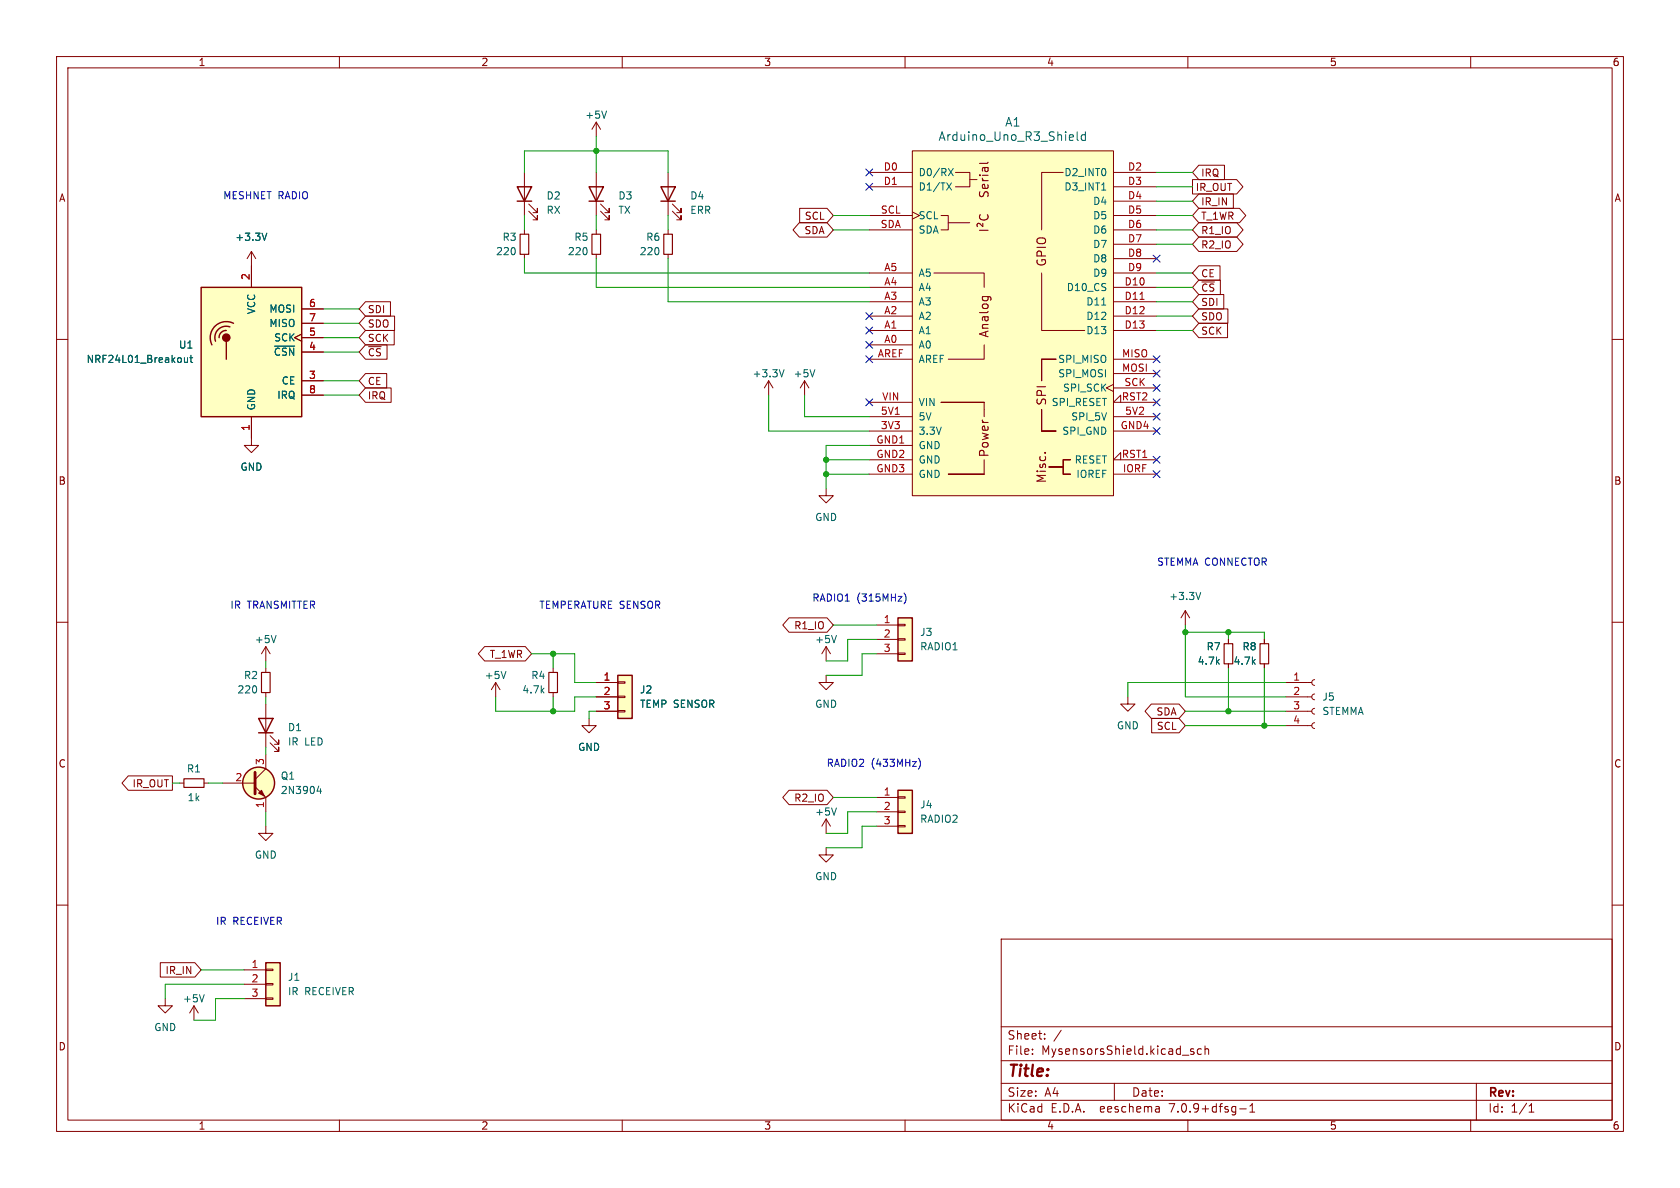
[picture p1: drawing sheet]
<svg xmlns="http://www.w3.org/2000/svg" width="297mm" height="210mm" viewBox="0 0 297 210" stroke-linecap="round" stroke-linejoin="round" font-family="sans-serif">
<g fill="none" stroke="#840000" stroke-width=".18">
<path d="M10 10h277v190h-277zM12 12h273v186h-273zM60 10v2M110 10v2M160 10v2M210 10v2M260 10v2M92.7 30.5v7.6M93.5 37.3l1.5 1.6v-.8v.8h-.8M93.5 36.1l1.5 1.5v-.8v.8h-.8M105.4 21.6l-.8 1.3M105.4 21.6v2.5"/>
<path d="M105.4 30.5v7.6M105.4 21.6l.8 1.3M106.2 37.3l1.5 1.6v-.8v.8h-.8M106.2 36.1l1.5 1.5v-.8v.8h-.8M118.1 30.5v7.6M118.9 37.3l1.5 1.6v-.8v.8h-.8M118.9 36.1l1.5 1.5v-.8v.8h-.8M141.3 39.4h4.9l1.1 1.2-1.1 1.3h-4.9l-1.1-1.3zM141.4 36.8h4.8l1.1 1.3-1.1 1.3h-4.8zM153.7 30.5h7.6M153.7 33h7.6M153.7 38.1h7.6"/>
<path d="M161.3 26.7h35.5v60.9h-35.5zM161.3 37.5l1.3 .6-1.3 .6M166.4 38.1h1.2v2.5h-1.2M167.6 39.4h3.8M168.9 30.5h2.5v2.5h-2.5M171.4 31.8h1.3M188 30.5h-3.9v10.1M196.8 30.5h7.7M196.8 33h7.7M196.8 35.6h7.7M196.8 38.1h7.7M210.8 31.7h7.8l1.1 1.3-1.1 1.3h-7.8z"/>
<path d="M211.9 39.4h6.7l1.2 1.2-1.2 1.3h-6.7l-1.1-1.3zM211.9 36.8h7.2l1.1 1.3-1.1 1.3h-7.2l-1.1-1.3zM211.9 34.3h6.1v2.5h-6.1l-1.1-1.2zM211.9 29.2h4.6v2.6h-4.6l-1.1-1.3zM10 60h2M44.4 44.5l-.7 1.2M44.4 44.5v6.3M44.4 44.5l.8 1.2M53.3 59.1l-1.2 .6 1.2 .6M53.3 59.7h3.8M53.3 54.6h3.8M53.3 57.2h3.8"/>
<path d="M64.6 55.9h5.2v2.5h-5.2l-1.1-1.2zM64.6 58.4h5.1v2.6h-5.1l-1.1-1.3zM64.6 53.3h4.4v2.6h-4.4l-1.1-1.3zM92.7 40.6v.8M92.7 45v.7M105.4 40.6v.8M105.4 45v.7M118.1 40.6v.8M118.1 45v.7M153.7 58.4h7.6M153.7 55.9h7.6M153.7 53.3h7.6"/>
<path d="M153.7 50.8h7.6M153.7 48.3h7.6M153.7 40.6h7.6M165.1 48.3h8.9v2.5M184.1 48.3v10.1h7.7M196.8 58.4h7.7M196.8 55.9h7.7M196.8 53.3h7.7M196.8 50.8h7.7M196.8 48.3h7.7M196.8 40.6h7.7M196.8 43.2h7.7"/>
<path d="M196.8 45.7h7.7M211.9 41.9h6.7l1.2 1.3-1.2 1.3h-6.7l-1.1-1.3zM211.9 47h3.8v2.5h-3.8l-1.1-1.2zM211.9 57.1h5.1v2.6h-5.1l-1.1-1.3zM211.9 49.5h3.8v2.6h-3.8l-1.1-1.3zM211.9 52.1h4.4v2.5h-4.4l-1.1-1.3zM211.9 54.6h5.2v2.6h-5.2l-1.1-1.3zM285 60h2M44.4 73.7v5h1.3l-1.3 1.3-1.2-1.3h1.2M53.3 67.3h3.8M53.3 62.2h3.8M53.3 69.9h3.8"/>
<path d="M64.6 61h3.8v2.5h-3.8l-1.1-1.3zM64.6 66h3.8v2.6h-3.8l-1.1-1.3zM64.6 68.6h4.6v2.5h-4.6l-1.1-1.2zM135.9 67.3l-.8 1.3M135.9 67.3v2.6M135.9 67.3l.8 1.3M142.2 67.3l-.7 1.3M142.2 67.3v2.6M142.2 67.3l.8 1.3M153.7 76.2h7.6M153.7 73.7h7.6M153.7 61h7.6"/>
<path d="M153.7 63.5h7.6M153.7 78.7h7.6M153.7 71.1h7.6M166.4 71.1h7.6zM174 61v2.5h-6.4M174 71.1v2.6M184.1 72.4v3.8zM184.1 76.2h2.6zM184.1 63.5v3.8zM184.1 63.5h2.6zM196.8 67.9l-1.2 .7 1.2 .6M196.8 76.2h7.7"/>
<path d="M196.8 73.7h7.7M196.8 63.5h7.7M196.8 66h7.7M196.8 68.6h7.7M198.1 71.1v-1.2l-1.3 1.2h7.7M146 86.4v1.2h1.3l-1.3 1.3-1.2-1.3h1.2M153.7 81.3h7.6M153.7 83.8h7.6M167.6 83.8h6.4zM174 81.3v2.5M185.4 82.6h2.6zM188 81.3v2.5z"/>
<path d="M188 83.8h1.2zM188 81.3h1.2zM196.8 83.8h7.7M198.1 81.3v-1.3l-1.3 1.3h7.7M10 110h2M47 114.3v2.5M47 118.1v.8M47 114.3l-.8 1.3M47 114.3l.8 1.3M85.7 114.3h7.2l1.1 1.3-1.1 1.2h-7.2l-1.1-1.2zM97.8 118.1v.8M139.5 109.2h6.7l1.1 1.3-1.1 1.3h-6.7l-1.1-1.3z"/>
<path d="M146 119.4v1.3h1.3l-1.3 1.2-1.2-1.2h1.2M146 114.3l-.7 1.3M146 114.3v2.5M146 114.3l.8 1.3M154.9 110.5h3.8M154.9 113h3.8M154.9 115.6h3.8M158.7 115.4h1.3v.3h-1.3zM158.7 112.9h1.3v.3h-1.3zM158.7 110.4h1.3v.2h-1.3zM209.5 108l-.7 1.2M209.5 108v2.5"/>
<path d="M209.5 108l.8 1.2M217.2 113v.8M217.2 117.3v.8M223.5 113v.8M223.5 117.3v.8M285 110h2M22.7 137.2h7.8v2.5h-7.8l-1.1-1.3zM31.7 138.4h.8M36.1 138.4h.7M39.4 138.4h5.7M45.1 139.1l1.9 1.9v2.5M47 122.4v.8"/>
<path d="M47 124.5v7.6M47 133.4v2.5l-1.9 1.9M47.8 131.3l1.5 1.5v-.7v.7h-.8M47.8 130l1.5 1.6v-.8v.8h-.8M87.6 120.7l-.7 1.2M87.6 120.7v2.5M87.6 120.7l.8 1.2M97.8 122.4v.8M104.1 127v1.3h1.3l-1.3 1.2-1.2-1.2h1.2M105.4 125.7h3.8M105.4 123.2h3.8M105.4 120.7h3.8"/>
<path d="M109.2 125.6h1.3v.3h-1.3zM109.2 123.1h1.3v.2h-1.3zM109.2 120.5h1.3v.3h-1.3zM139.5 139.7h6.7l1.1 1.3-1.1 1.2h-6.7l-1.1-1.2zM199.4 123.2v1.3h1.3l-1.3 1.2-1.3-1.2h1.3M203.5 124.5h4.9l1.1 1.2-1.1 1.3h-4.9l-1.1-1.3zM203.6 127h4.8l1.1 1.3-1.1 1.2h-4.8zM227.3 128.3h4.6M227.3 125.7h4.6M227.3 123.2h4.6M227.3 120.7h4.6M232.4 127.8l-.3 .1-.2 .4 .1 .3 .4 .2"/>
<path d="M232.4 125.2l-.3 .2-.2 .3 .1 .4 .4 .1M232.4 122.7l-.3 .1-.2 .4 .1 .3 .4 .2M232.4 120.1l-.3 .2-.2 .3 .1 .4 .4 .2M10 160h2M47 146.1v1.2h1.3l-1.3 1.3-1.3-1.3h1.3M146 149.9v1.2h1.3l-1.3 1.3-1.2-1.3h1.2M146 144.8v2.5M146 144.8l-.7 1.3M146 144.8l.8 1.3M154.9 141h3.8M154.9 143.5h3.8M154.9 146.1h3.8"/>
<path d="M158.7 145.9h1.3v.3h-1.3zM158.7 143.4h1.3v.2h-1.3zM158.7 140.8h1.3v.3h-1.3zM285 160h2M28.3 170.2h6.1l1.2 1.3-1.2 1.2h-6.1zM29.2 176.5v1.3h1.3l-1.3 1.3-1.3-1.3h1.3M34.3 177.8l-.8 1.3M34.3 177.8v2.5M34.3 177.8l.8 1.3M43.2 171.5h3.8M43.2 174h3.8M43.2 176.5h3.8"/>
<path d="M47 176.4h1.3v.3h-1.3zM47 173.9h1.3v.2h-1.3zM47 171.3h1.3v.3h-1.3zM177 166h108v32h-108zM60 198v2M110 198v2M160 198v2M177 194.5h108M177 191.5h108M177 187.5h108M177 181.5h108M182.5 186.3v.1"/>
<path d="M182.5 185.5v.1M184.7 183.6v.1M184.7 182.8v.1M187.6 182.1l-1.3 2M197 191.5v3M204.9 195.7l.1 .9M205 196.5l-.2 .1M205 196h-.2M210 198v2M211 185.5l-.3-.1-.2 .2v.2l.5 .2v.3h-.5M212.4 185.5l-.4-.1-.3 .3v.4l.1 .2h.6M213 185.5l.2-.1 .4 .1 .1 .9"/>
<path d="M213 184.9v1.5M219.2 196h1.1M221 196.6h.8M221 195.5l.4-.4v1.5M260 198v2M261 191.5v6.5M270.3 196.6h.9M270.3 195.5l.4-.4v1.5"/>
</g>
<g fill="none" stroke="#006464" stroke-width=".18">
<path d="M107.2 19.6l-.4 1.3M167.4 32.3l.8 1.3M167.7 29.8l.8 1.3M168.2 32.3l-.8 1.3M168.5 29.8l-.8 1.3M190.4 23.3v1.3l.2 .2M191.9 23.3v1.5M191.9 23.9l-.5-.1-.2 .3v.4l.1 .3h.6M194.8 33.6h.7M47.2 41.2l-.5 1.3M194.8 53.9h.7M32.6 63.2l.1 .8 .3 .1 .2-.1"/>
<path d="M33.2 63.2v.9M33.6 63.2h.5M33.8 62.8v1.1l.3 .2M48.5 61.2h3.6M138.6 65.3l-.4 1.3M144.1 65.3l-.5 1.3M48.8 112.3l-.4 1.3M89.4 118.7l-.4 1.3M147.9 112.3l-.5 1.3M212.3 104.7l-.5 1.3M56.4 138.9l-.3 1h.7M56.7 139.4v.9"/>
<path d="M147.9 142.8l-.5 1.3M36.1 175.8l-.4 1.3"/>
</g>
<g fill="#ffffc2" stroke="#ffffc2" stroke-width=".18">
<path d="M161.3 26.7h35.5v60.9h-35.5z"/>
<path d="M47 170.2h2.5v7.6h-2.5z"/>
<path d="M158.7 139.7h2.6v7.6h-2.6z"/>
<path d="M35.6 50.8h17.7v22.9h-17.7z"/>
<path d="M158.7 109.2h2.6v7.6h-2.6z"/>
<path d="M109.2 119.4h2.6v7.6h-2.6z"/>
<circle cx="45.7" cy="138.4" r="2.82"/>
</g>
<g fill="none" stroke="#840000" stroke-width=".19">
<path d="M173.2 31h.1M173.2 33.9v.6l.1 .2h.4l.3-.7 .4-.1 .3 .3-.1 .6M173.3 38a.61 .61 0 0 0 0 .7 .61 .61 0 0 0 .7 .2 .57 .57 0 0 0 .6-.3 .57 .57 0 0 0-.1-.6M173.7 31.5v.3l.3 .1M173.7 31.9h1M173.7 31h1M173.7 39.5v.6l-.5-.5a.31 .31 0 0 0-.5 .1l.1 .4M174 29.6l.1 .5a.3 .3 0 0 0 .3 .2 .3 .3 0 0 0 .3-.2l-.1-.5M174.6 32.7l.1 .4-.2 .2-.8-.1v-.5l.3-.1 .2 .7M174.7 29.6l-1 .1v.6M174.7 28.7l-.2 .2h-1.3M173.2 40.7h1.5"/>
<path d="M173.7 52.4h1.2l.3 .3M173.7 52.4v.5M174.6 52.4l.1 .5M184.7 80h.1"/>
</g>
<path d="M201.5 52.9h.8" fill="none" stroke="#a90000" stroke-width=".18"/>
<path d="M91.9 41.4h1.6v3.6h-1.6zM104.6 41.4h1.6v3.6h-1.6zM117.3 41.4h1.6v3.6h-1.6zM46.2 118.9h1.6v3.5h-1.6zM97 118.9h1.6v3.5h-1.6zM216.4 113.8h1.5v3.5h-1.5zM222.8 113.8h1.5v3.5h-1.5zM32.5 137.7h3.6v1.5h-3.6z" fill="none" stroke="#840000" stroke-width=".2"/>
<g fill="none" stroke="#840000" stroke-width=".25">
<path d="M91.4 33h2.6l-1.3 2.6zM91.4 35.6h2.6M104.1 33h2.6l-1.3 2.6zM104.1 35.6h2.6M116.8 33h2.6l-1.3 2.6zM116.8 35.6h2.6M35.6 50.8h17.7v22.9h-17.7zM40 58.4a1.23 1.23 0 0 0-1.3 1.3M40.6 57.8a1.99 1.99 0 0 0-2 .5 1.99 1.99 0 0 0-.5 2M41.3 57.2a2.84 2.84 0 0 0-3.3 .5 2.84 2.84 0 0 0-.5 3.3M40 60.3v3.2M109.2 119.4h2.6v7.6h-2.6z"/>
<path d="M158.7 109.2h2.6v7.6h-2.6zM45.7 127h2.6l-1.3 2.5zM45.7 129.5h2.6M158.7 139.7h2.6v7.6h-2.6zM47 170.2h2.5v7.6h-2.5z"/>
<circle cx="45.7" cy="138.4" r="2.82"/>
</g>
<path d="M45.1 136.5v3.8" fill="none" stroke="#840000" stroke-width=".51"/>
<path d="M45.7 140.2l.5-.5 .5 1z" fill="#840000" stroke="#840000" stroke-width=".18"/>
<circle cx="40" cy="59.7" r=".63" fill="#840000" stroke="#840000" stroke-width=".25"/>
<path d="M159.8 104.8a1.46 1.46 0 0 1 0 2M162.4 134a1.46 1.46 0 0 1 0 2" fill="none" stroke="#0000c2" stroke-width=".18"/>
<g fill="none" stroke="#009600" stroke-width=".18">
<path d="M92.7 30.5v-3.8h25.4v3.8M92.7 38.1v2.5M105.4 24.1v6.4M105.4 38.1v2.5M118.1 38.1v2.5M147.3 38.1h6.4M204.5 35.6h6.3M204.5 30.5h6.3M204.5 33h6.3M204.5 38.1h6.3M57.1 59.7h6.4M57.1 57.2h6.4"/>
<path d="M57.1 54.6h6.4M92.7 45.7v2.6h61M105.4 45.7v5.1h48.3M118.1 45.7v7.6h35.6M147.3 40.6h6.4M204.5 50.8h6.3M204.5 55.9h6.3M204.5 53.3h6.3M204.5 43.2h6.3M204.5 48.3h6.3M204.5 40.6h6.3M204.5 58.4h6.3"/>
<path d="M57.1 62.2h6.4M57.1 67.3h6.4M57.1 69.9h6.4M135.9 69.9v6.3h17.8M142.2 69.9v3.8h11.5M153.7 78.7h-7.7v7.7M146 81.3h7.7M146 83.8h7.7M47 116.8v1.3M94 115.6h7.6v5.1h3.8M97.8 115.6v2.5M147.3 110.5h7.6"/>
<path d="M154.9 115.6h-2.5v3.8h-6.4M154.9 113h-5v3.8h-3.9M209.5 111.8h14v1.2M209.5 110.5v12.7h17.8M217.2 111.8v1.2M217.2 118.1v7.6M223.5 118.1v10.2M30.5 138.4h1.2M36.8 138.4h2.6M47 123.2v1.3M47 132.1v1.3M87.6 123.2v2.5h14v-2.5h3.8"/>
<path d="M97.8 123.2v2.5M105.4 125.7h-1.3v1.3M209.5 128.3h17.8M209.5 125.7h17.8M227.3 120.7h-27.9v2.5M47 143.5v2.6M147.3 141h7.6M154.9 143.5h-5v3.8h-3.9M154.9 146.1h-2.5v3.8h-6.4M35.6 171.5h7.6M43.2 176.5h-5.1v3.8h-3.8M43.2 174h-14v2.5"/>
</g>
<g fill="none" stroke="#000084" stroke-width=".18">
<path d="M153.1 32.4l1.2 1.2M153.1 29.9l1.2 1.2M154.3 32.4l-1.2 1.2M154.3 29.9l-1.2 1.2M153.1 55.3l1.2 1.2M153.1 57.8l1.2 1.2M154.3 55.3l-1.2 1.2M154.3 57.8l-1.2 1.2M203.9 45.1l1.2 1.2M205.1 45.1l-1.2 1.2M153.1 70.5l1.2 1.2M153.1 62.9l1.2 1.2"/>
<path d="M153.1 60.4l1.2 1.2M154.3 70.5l-1.2 1.2M154.3 62.9l-1.2 1.2M154.3 60.4l-1.2 1.2M203.9 62.9l1.2 1.2M203.9 65.4l1.2 1.2M203.9 68l1.2 1.2M203.9 75.6l1.2 1.2M203.9 70.5l1.2 1.2M203.9 73.1l1.2 1.2M205.1 62.9l-1.2 1.2M205.1 65.4l-1.2 1.2"/>
<path d="M205.1 68l-1.2 1.2M205.1 75.6l-1.2 1.2M205.1 70.5l-1.2 1.2M205.1 73.1l-1.2 1.2M203.9 80.7l1.2 1.2M203.9 83.2l1.2 1.2M205.1 80.7l-1.2 1.2M205.1 83.2l-1.2 1.2"/>
</g>
<g fill="#009600" stroke="#009600" stroke-width=".18">
<circle cx="223.5" cy="128.3" r=".46"/>
<circle cx="217.2" cy="125.7" r=".46"/>
<circle cx="209.5" cy="111.8" r=".46"/>
<circle cx="217.2" cy="111.8" r=".46"/>
<circle cx="146" cy="83.8" r=".46"/>
<circle cx="146" cy="81.3" r=".46"/>
<circle cx="105.4" cy="26.7" r=".46"/>
<circle cx="97.8" cy="125.7" r=".46"/>
<circle cx="97.8" cy="115.6" r=".46"/>
</g>
<text font-size="2.8" fill="#840000" x="178" y="190.9">Title:</text>
<g font-size="2.1" fill="#006464">
<text x="177.6" y="22.6">A1</text>
<text x="165.8" y="25.1">Arduino_Uno_R3_Shield</text>
</g>
<g font-size="2.1" fill="#840000">
<text x="185.2" y="47.3" transform="rotate(-90 185.2 47.3)">GPIO</text>
<text x="175" y="59.8" transform="rotate(-90 175 59.8)">Analog</text>
<text x="185.2" y="71.8" transform="rotate(-90 185.2 71.8)">SPI</text>
<text x="175" y="81" transform="rotate(-90 175 81)">Power</text>
<text x="185.2" y="85.6" transform="rotate(-90 185.2 85.6)">Misc.</text>
<text x="178" y="184">Sheet:</text>
<text x="178" y="186.7">File:</text>
<text x="184.1" y="186.7">MysensorsShield.kicad_sch</text>
<text x="178" y="196.9">KiCad</text>
<text x="178" y="194.1">Size:</text>
<text x="184.7" y="194.1">A4</text>
<text x="185.7" y="196.9">E.D.A.</text>
<text x="194.6" y="196.9">eeschema</text>
<text x="200" y="194.1">Date:</text>
<text x="207" y="196.9">7.0.9+dfsg-1</text>
<text x="263" y="194.3">Rev:</text>
<text x="263" y="196.9">Id:</text>
<text x="267.1" y="196.9">1/1</text>
</g>
<g font-size="1.8" fill="#840000">
<text x="35" y="11.9">1</text>
<text x="85" y="11.9">2</text>
<text x="135" y="11.9">3</text>
<text x="185" y="11.9">4</text>
<text x="235" y="11.9">5</text>
<text x="285" y="11.9">6</text>
<text x="10.3" y="35.9">A</text>
<text x="211.3" y="34">IR_OUT</text>
<text x="212.2" y="31.4">IRQ</text>
<text x="285.3" y="35.9">A</text>
<text x="142.1" y="41.6">SDA</text>
<text x="142.2" y="39.1">SCL</text>
<text x="212.2" y="41.6">R1_IO</text>
<text x="212.2" y="39.1">T_1WR</text>
<text x="212.2" y="36.5">IR_IN</text>
<text x="212.2" y="44.1">R2_IO</text>
<text x="212.2" y="49.2">CE</text>
<text x="212.2" y="51.8">~{CS}</text>
<text x="64.9" y="58.1">SDO</text>
<text x="64.9" y="55.6">SDI</text>
<text x="212.2" y="59.4">SCK</text>
<text x="212.2" y="54.3">SDI</text>
<text x="212.2" y="56.8">SDO</text>
<text x="64.9" y="63.2">~{CS}</text>
<text x="64.9" y="60.6">SCK</text>
<text x="64.9" y="68.3">CE</text>
<text x="64.9" y="70.8">IRQ</text>
<text x="10.3" y="85.9">B</text>
<text x="285.3" y="85.9">B</text>
<text x="140.3" y="111.4">R1_IO</text>
<text x="86.5" y="116.5">T_1WR</text>
<text x="204.3" y="126.7">SDA</text>
<text x="204.4" y="129.2">SCL</text>
<text x="10.3" y="135.9">C</text>
<text x="285.3" y="135.9">C</text>
<text x="23.3" y="139.4">IR_OUT</text>
<text x="140.3" y="141.9">R2_IO</text>
<text x="29.2" y="172.4">IR_IN</text>
<text x="10.3" y="185.9">D</text>
<text x="285.3" y="185.9">D</text>
<text x="35" y="199.9">1</text>
<text x="85" y="199.9">2</text>
<text x="135" y="199.9">3</text>
<text x="185" y="199.9">4</text>
<text x="235" y="199.9">5</text>
<text x="285" y="199.9">6</text>
</g>
<g font-size="1.8" fill="#006464">
<text x="103.4" y="21.2">+5V</text>
<text x="96.5" y="35.5">D2</text>
<text x="109.2" y="35.5">D3</text>
<text x="121.9" y="35.5">D4</text>
<text x="162.3" y="31.3">D0/RX</text>
<text x="162.3" y="33.9">D1/TX</text>
<text x="188.1" y="31.3">D2_INT0</text>
<text x="188.1" y="33.9">D3_INT1</text>
<text x="96.5" y="38">RX</text>
<text x="109.2" y="38">TX</text>
<text x="121.9" y="38">ERR</text>
<text x="162.3" y="39">SCL</text>
<text x="162.3" y="41.5">SDA</text>
<text x="193.2" y="36.4">D4</text>
<text x="193.2" y="39">D5</text>
<text x="193.2" y="41.5">D6</text>
<text x="41.5" y="42.8">+3.3V</text>
<text x="87.6" y="45.3">220</text>
<text x="88.7" y="42.8">R3</text>
<text x="100.3" y="45.3">220</text>
<text x="101.4" y="42.8">R5</text>
<text x="113" y="45.3">220</text>
<text x="114.1" y="42.8">R6</text>
<text x="193.2" y="44">D7</text>
<text x="193.2" y="46.6">D8</text>
<text x="162.3" y="51.7">A4</text>
<text x="162.3" y="49.1">A5</text>
<text x="188.5" y="51.7">D10_CS</text>
<text x="193.2" y="49.1">D9</text>
<text x="45.3" y="55.6" transform="rotate(-90 45.3 55.6)">VCC</text>
<text x="47.5" y="55.5">MOSI</text>
<text x="47.5" y="58">MISO</text>
<text x="162.3" y="59.3">A1</text>
<text x="162.3" y="56.7">A2</text>
<text x="162.3" y="54.2">A3</text>
<text x="191.9" y="54.2">D11</text>
<text x="191.9" y="56.7">D12</text>
<text x="191.9" y="59.3">D13</text>
<text x="15.2" y="64.4">NRF24L01_Breakout</text>
<text x="31.5" y="61.8">U1</text>
<text x="48.3" y="63.1">~{CSN}</text>
<text x="48.4" y="60.6">SCK</text>
<text x="162.3" y="61.8">A0</text>
<text x="162.3" y="64.4">AREF</text>
<text x="187" y="64.4">SPI_MISO</text>
<text x="48.9" y="70.7">IRQ</text>
<text x="49.7" y="68.2">CE</text>
<text x="132.9" y="66.9">+3.3V</text>
<text x="140.2" y="66.9">+5V</text>
<text x="162.3" y="72">VIN</text>
<text x="185.8" y="72">SPI_RESET</text>
<text x="187" y="66.9">SPI_MOSI</text>
<text x="187.8" y="69.4">SPI_SCK</text>
<text x="45.3" y="72.6" transform="rotate(-90 45.3 72.6)">GND</text>
<text x="162.3" y="77.1">3.3V</text>
<text x="162.3" y="74.5">5V</text>
<text x="187.7" y="77.1">SPI_GND</text>
<text x="189.3" y="74.5">SPI_5V</text>
<text x="42.4" y="83.4">GND</text>
<text x="162.3" y="79.6">GND</text>
<text x="162.3" y="82.1">GND</text>
<text x="189.9" y="82.1">RESET</text>
<text x="162.3" y="84.7">GND</text>
<text x="190.2" y="84.7">IOREF</text>
<text x="144" y="92.3">GND</text>
<text x="206.6" y="106.3">+3.3V</text>
<text x="45" y="113.9">+5V</text>
<text x="144" y="113.9">+5V</text>
<text x="162.6" y="112.6">J3</text>
<text x="162.6" y="115.2">RADIO1</text>
<text x="211.6" y="117.7">4.7k</text>
<text x="213.2" y="115.2">R7</text>
<text x="218" y="117.7">4.7k</text>
<text x="219.6" y="115.2">R8</text>
<text x="41.9" y="122.8">220</text>
<text x="43" y="120.2">R2</text>
<text x="85.6" y="120.2">+5V</text>
<text x="92.3" y="122.8">4.7k</text>
<text x="93.8" y="120.2">R4</text>
<text x="113" y="122.8">J2</text>
<text x="113" y="125.3">TEMP SENSOR</text>
<text x="144" y="125.3">GND</text>
<text x="233.7" y="124.1">J5</text>
<text x="50.8" y="129.5">D1</text>
<text x="50.8" y="132">IR</text>
<text x="53.9" y="132">LED</text>
<text x="197.4" y="129.1">GND</text>
<text x="233.7" y="126.6">STEMMA</text>
<text x="32.9" y="136.8">R1</text>
<text x="102.1" y="132.9">GND</text>
<text x="33.1" y="141.8">1k</text>
<text x="49.5" y="138">Q1</text>
<text x="49.5" y="140.6">2N3904</text>
<text x="162.6" y="143.1">J4</text>
<text x="144" y="144.4">+5V</text>
<text x="162.6" y="145.6">RADIO2</text>
<text x="45" y="152">GND</text>
<text x="144" y="155.8">GND</text>
<text x="50.8" y="173.6">J1</text>
<text x="32.3" y="177.4">+5V</text>
<text x="50.8" y="176.1">IR</text>
<text x="53.9" y="176.1">RECEIVER</text>
<text x="27.2" y="182.5">GND</text>
</g>
<g font-size="1.8" fill="#0000c2">
<text x="39.4" y="35.3">MESHNET RADIO</text>
<text x="204.5" y="100.1">STEMMA CONNECTOR</text>
<text x="40.6" y="107.7">IR</text>
<text x="43.7" y="107.7">TRANSMITTER</text>
<text x="95.2" y="107.7">TEMPERATURE SENSOR</text>
<text x="143.5" y="106.4">RADIO1</text>
<text x="151.5" y="106.4">(315MHz)</text>
<text x="146" y="135.6">RADIO2</text>
<text x="154" y="135.6">(433MHz)</text>
<text x="38.1" y="163.6">IR</text>
<text x="41.1" y="163.6">RECEIVER</text>
</g>
<g font-size="1.8" fill="#a90000">
<text x="156.1" y="30.2">D0</text>
<text x="156.1" y="32.8">D1</text>
<text x="199.3" y="30.2">D2</text>
<text x="199.3" y="32.8">D3</text>
<text x="199.3" y="35.3">D4</text>
<text x="155.6" y="40.4">SDA</text>
<text x="155.6" y="37.8">SCL</text>
<text x="199.3" y="37.8">D5</text>
<text x="199.3" y="40.4">D6</text>
<text x="199.3" y="42.9">D7</text>
<text x="199.3" y="45.5">D8</text>
<text x="44.2" y="49.6" transform="rotate(-90 44.2 49.6)">2</text>
<text x="156.2" y="53.1">A3</text>
<text x="156.2" y="50.5">A4</text>
<text x="156.2" y="48">A5</text>
<text x="198.7" y="50.5">D10</text>
<text x="198.7" y="53.1">D11</text>
<text x="199.3" y="48">D9</text>
<text x="54.5" y="59.4">5</text>
<text x="54.5" y="54.4">6</text>
<text x="54.5" y="56.9">7</text>
<text x="156.2" y="58.2">A1</text>
<text x="156.2" y="55.6">A2</text>
<text x="198.7" y="55.6">D12</text>
<text x="198.7" y="58.2">D13</text>
<text x="54.5" y="62">4</text>
<text x="155.1" y="63.2">AREF</text>
<text x="156.2" y="60.7">A0</text>
<text x="198.3" y="63.2">MISO</text>
<text x="198.3" y="65.8">MOSI</text>
<text x="54.5" y="67.1">3</text>
<text x="54.5" y="69.6">8</text>
<text x="155.9" y="70.9">VIN</text>
<text x="198.2" y="70.9">RST2</text>
<text x="198.7" y="68.3">SCK</text>
<text x="44.2" y="76.3" transform="rotate(-90 44.2 76.3)">1</text>
<text x="155.6" y="75.9">3V3</text>
<text x="155.6" y="73.4">5V1</text>
<text x="198" y="75.9">GND4</text>
<text x="198.8" y="73.4">5V2</text>
<text x="154.8" y="78.5">GND1</text>
<text x="154.8" y="81">GND2</text>
<text x="154.8" y="83.6">GND3</text>
<text x="198.2" y="81">RST1</text>
<text x="198.4" y="83.6">IORF</text>
<text x="156.1" y="110.2">1</text>
<text x="156.1" y="112.8">2</text>
<text x="156.1" y="115.3">3</text>
<text x="106.6" y="120.4">1</text>
<text x="106.6" y="122.9">2</text>
<text x="106.6" y="125.5">3</text>
<text x="228.5" y="120.4">1</text>
<text x="228.5" y="122.9">2</text>
<text x="228.5" y="125.5">3</text>
<text x="228.5" y="128">4</text>
<text x="46.7" y="135.3" transform="rotate(-90 46.7 135.3)">3</text>
<text x="41.5" y="138.2">2</text>
<text x="46.7" y="142.9" transform="rotate(-90 46.7 142.9)">1</text>
<text x="156.1" y="140.7">1</text>
<text x="156.1" y="143.3">2</text>
<text x="156.1" y="145.8">3</text>
<text x="44.4" y="171.2">1</text>
<text x="44.4" y="173.7">2</text>
<text x="44.4" y="176.3">3</text>
</g>
</svg>
